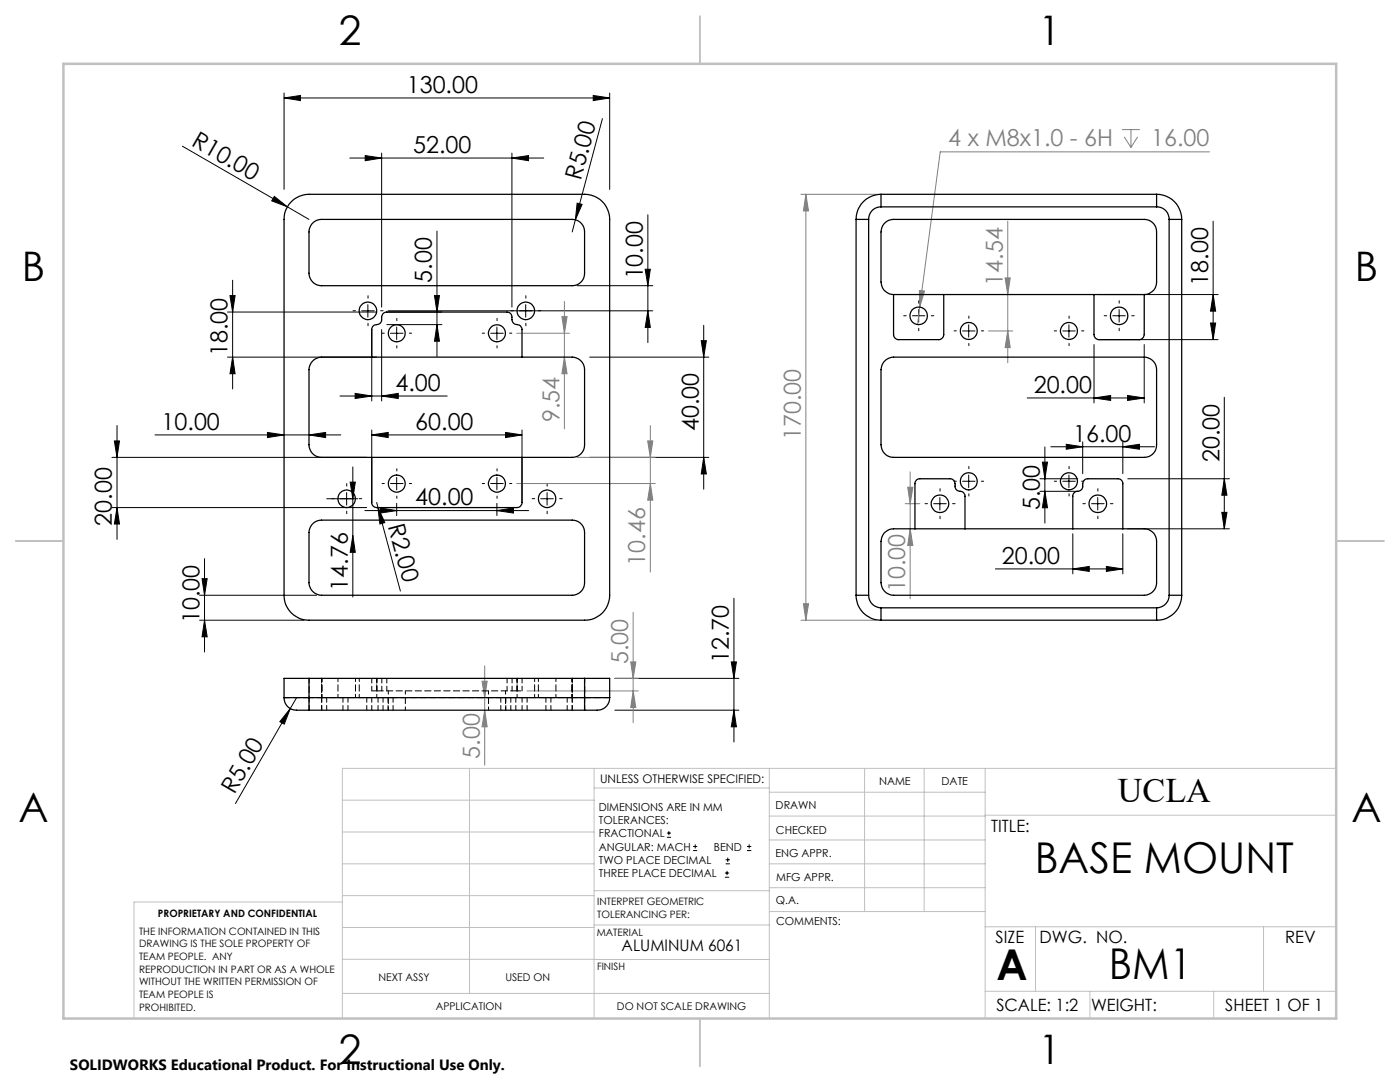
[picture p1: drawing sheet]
<svg xmlns="http://www.w3.org/2000/svg" width="279mm" height="216mm" viewBox="0 0 279 216" stroke-linecap="round" stroke-linejoin="round" font-family="sans-serif">
<g fill="none" stroke="#808080" stroke-width=".2">
<path d="M159.8 38.8h15M160.8 38.8l.6 3.3h-1.1zM160.8 38.8v85M223.9 25.9h3.6M224.4 27.3l1.3 2.1M225.7 25.9v3.5M227 27.3l-1.3 2.1M241.4 30.3h-53.8l-4 31M183.5 58l1 .1-.9 3.2zM200.6 55.5h1l-.5 3.3zM201.1 44.1v28.3M103.1 66.5h10.6"/>
<path d="M112.1 63.2h1.1l-.6 3.3zM112.6 71.3l.6 3.3h-1.1zM112.6 60.1v25.5M183.6 61.3l-.5 3.5M197.3 66h4.8M201.1 66l.5 3.4h-1zM103.1 96.5h27.7M115.2 91.3h15.6M129.3 88h1l-.5 3.3zM129.8 84.9v29.3M129.8 96.5l.5 3.3h-1zM181.2 97.2h1l-.6 3.3z"/>
<path d="M181.6 94.2v25.3M180.7 100.5h2.9M181.6 105.5l.6 3.3h-1zM96.2 135.9h1l-.5 3.3zM96.7 132.9v19.8M105.2 137.9h22.2M122.7 135.4h4.7M125.9 132.1h1l-.5 3.3zM126.4 122.2v22M126.4 137.9l.5 3.3h-1zM159.8 123.8h15M160.3 120.5h1.1l-.6 3.3z"/>
<path d="M96.7 141.7l.5 3.3h-1z"/>
</g>
<g fill="none" stroke="#000" stroke-width=".2">
<path d="M56.7 19.5l3.3-.4v1zM56.7 18.6v19.2M56.7 19.5h65M118.4 19.1l3.3 .4-3.3 .6zM121.7 18.6v19.2M36.4 29.2l21 12.1M54.8 39.2l2.6 2.1-3.2-1.2zM69.8 31.5h38.7M72.9 31l3.3 .5-3.3 .6zM76.2 30.6v30.7M102.2 31.5l3.3-.5v1.1zM102.2 30.6v30.7"/>
<path d="M120.2 23.7l-5.4 20.2M45.9 59h1l-.5 3.3zM46.4 55.9v21.7M57.4 41.3l4.3 2.5M86.7 59h1l-.5 3.3zM87.2 46.1v25M114.8 43.9l-.6 2.4M115.2 40.5l1 .3-1.4 3.1zM115.2 57h15.1M128.8 53.7h1l-.5 3.3zM129.3 42.9v25.5M219.3 58.8h23.8"/>
<path d="M242.1 44.1v23.7M242.1 58.8l.5 3.3h-1zM45.4 71.3h29.8M45.4 62.3h29.8M46.4 71.3l.5 3.3h-1zM67.8 79h21.5M70.9 78.5l3.3 .5-3.3 .5zM72.2 62h2.5M73.4 60.8v2.5M74.2 65.8v14.2M76.2 79l3.3-.5v1zM76.2 65.8v14.2"/>
<path d="M77.2 62.3h11M77.2 64.8h11M77.4 62h52.9M77.9 66.5h2.5M79.2 65.3v2.5M87.2 64.8l.5 3.3h-1zM97.9 66.5h2.5M99.2 65.3v2.5M104.9 60.8v2.5M117.7 71.3h23.8M129.3 62l.5 3.3h-1zM139.9 68h1.1l-.6 3.3z"/>
<path d="M140.4 64.9v32.7M182.1 63h2.5M183.3 61.8v2.5M192.1 66h2.5M193.3 64.8v2.5M205 79.4h23.4M212.1 66h2.5M213.3 64.8v2.5M218.3 79.4l3.4-.5v1zM218.3 68.8v11.6M219.3 67.8h23.8M222.1 63h2.5"/>
<path d="M223.3 61.8v2.5M225 78.9l3.4 .5-3.4 .5zM228.4 68.8v11.6M241.6 64.5h1l-.5 3.3zM244.3 79.3v26.2M22.3 91.3h50.9M22.8 88h1l-.4 3.3zM23.4 84.9v22.7M30.9 86.8h37.1M53.4 86.3l3.3 .5-3.3 .5zM61.7 86.8l3.3-.5v1zM65.2 99.5h6.2"/>
<path d="M69.2 98.3v2.5M69.9 96.2h1l-.5 3.3zM70.4 93.2v25.9M74.2 86.8l3.3-.5v1zM74.2 85.8v14.5M74.2 86.8h30M77.9 96.5h2.5M79.2 95.3v2.5M97.9 96.5h2.5M99.2 95.3v2.5M100.9 86.3l3.3 .5-3.3 .5zM104.2 85.8v14.5"/>
<path d="M107.9 99.5h2.5M109.2 98.3v2.5M117.7 91.3h23.8M140.4 91.3l.6 3.3h-1.1zM187.6 99.3v2.5M192.1 96h2.5M193.3 94.8v2.5M207.5 95.5h7.6M207.5 98h7.6M208 92.2h1.1l-.6 3.3zM208.5 89.2v15.2M208.5 98l.6 3.3h-1.1z"/>
<path d="M209.7 89.1h20.7M212.1 96h2.5M212.8 88.7l3.3 .4-3.3 .5zM213.3 94.8v2.5M216.1 88.2v6.3M219.1 99.3v2.5M224.1 89.1l3.3-.4v.9zM224.1 88.2v6.3M225.1 95.5h20.3M244.3 95.5l.6 3.3h-1.1zM22.3 101.3h50.9M23.4 101.3l.4 3.3h-1z"/>
<path d="M39.8 118.8h23.4M40.3 115.5h1l-.5 3.3zM40.8 111.5v18.6M70.4 106.9l.5 3.3h-1zM72.8 101.9h32.7M75.2 100.3l.2 .9M75.4 101.2l1.4 3.1-1 .3zM75.4 101.2l4.5 16.7M75.9 101.4l3.3 .5-3.3 .5zM79.2 100.4v2.5M99.2 101.9l3.3-.5v1zM99.2 100.4v2.5"/>
<path d="M146.5 119.4v28.7M186.3 100.5h2.5M198.6 113.5h25.5M214.1 113.5l3.3-.5v1zM214.1 106.5v8M217.8 100.5h2.5M220.8 113l3.3 .5-3.3 .5zM224.1 106.5v8M225.1 105.5h20.3M243.8 102.2h1.1l-.6 3.3zM39.8 123.8h20.9M40.8 123.8l.5 3.3h-1z"/>
<path d="M59.2 139.2l-1.3 2.2M122.7 135.4h24.8M145.9 132.1h1.1l-.5 3.3zM57.9 141.4l-1.2 3.1-.9-.5zM57.9 141.4l-10.9 18.9M122.7 141.7h24.8M146.5 141.7l.5 3.3h-1.1zM133.1 167.1h.8M133.1 166.2h.8M133.5 165.8v.9M138.3 169.7h.8M138.3 168.9h.8"/>
<path d="M138.7 168.5v.8M144.7 175h.8M144.7 174.2h.8M144.8 172.4h.9M144.8 171.6h.9M145.1 173.8v.8M145.2 171.1v.9M149.1 169.7h.8M149.1 168.9h.8M149.5 168.5v.8"/>
</g>
<g fill="none" stroke="#000" stroke-width=".2" stroke-dasharray="15.2 1.3 1.3 1.3">
<path d="M73.4 59.5v-.5M104.9 59.5v-.5M70.9 62h-.5M73.4 64.5v.5M75.9 62h.5M76.7 66.5h-.5M79.2 64v-.5M79.2 69v.4M81.7 66.5h.4M96.7 66.5h-.5M99.2 64v-.5M99.2 69v.4"/>
<path d="M101.7 66.5h.4M102.4 62h-.5M104.9 64.5v.5M107.4 62h.5M180.9 63h-.5M183.4 60.5v-.5M183.4 65.5v.5M185.9 63h.5M190.9 66h-.5M193.4 63.5v-.4M193.4 68.5v.5M195.9 66h.4"/>
<path d="M210.9 66h-.5M213.4 63.5v-.4M213.4 68.5v.5M215.9 66h.4M220.9 63h-.5M223.4 60.5v-.5M223.4 65.5v.5M225.9 63h.5M66.7 99.5h-.5M69.2 97v-.5M71.7 99.5h.5M76.7 96.5h-.5"/>
<path d="M79.2 94v-.5M79.2 99v.4M81.7 96.5h.4M96.7 96.5h-.5M99.2 94v-.5M99.2 99v.4M101.7 96.5h.4M106.7 99.5h-.5M109.2 97v-.5M111.7 99.5h.5M187.6 98v-.5M190.9 96h-.5"/>
<path d="M193.4 93.5v-.4M193.4 98.5v.5M195.9 96h.4M210.9 96h-.5M213.4 93.5v-.4M213.4 98.5v.5M215.9 96h.4M219.1 98v-.5M69.2 102v.5M109.2 102v.5M185.1 100.5h-.5M187.6 103v.5"/>
<path d="M190.1 100.5h.5M216.6 100.5h-.5M219.1 103v.5M221.6 100.5h.5"/>
</g>
<g fill="none" stroke="#c0c0c0" stroke-width=".2">
<path d="M68.3 159.7h50.3M93.7 153.3v44.9M118.6 153.3v49.9M118.6 157.2h34.9M153.5 153.3v49.9M153.5 158.1h43.1M172.5 153.3v28.6M184.4 153.3v28.6M196.6 153.3v49.9M266.7 153.3h-198.4v49.9M68.3 178.7h50.3M68.3 172.4h50.3"/>
<path d="M68.3 166h50.3M68.3 180h-41.6v23.2M118.6 177.7h35M153.5 167.6h43.1M153.5 162.8h43.1M153.5 172.4h43.1M153.5 177.1h43.1M196.6 162.7h70.1M68.3 198.2h85.2M68.3 191.4l85.2 .1M68.3 185.1h50.3M118.6 184.6h35"/>
<path d="M153.6 181.9h43M196.6 197.8h70.1M196.6 184.9h70.1M206.7 184.9v12.9M217.5 197.8v5.4M242.2 197.8v5.4M252.2 184.9v12.9"/>
</g>
<path d="M139.7 3.2v9.5M3.1 107.9h9.6M266.7 107.9h9.5M139.7 203.2v9.6" fill="none" stroke="#c0c0c0" stroke-width=".25"/>
<path d="M12.7 12.7h254v190.5h-254z" fill="none" stroke="#c0c0c0" stroke-width=".5"/>
<g fill="#000">
<path d="M54.8 39.2l2.6 2.1-3.2-1.2zM115.2 40.5l1 .3-1.4 3.1zM75.4 101.2l1.4 3.1-1 .3zM57.9 141.4l-1.2 3.1-.9-.5z"/>
<path d="M56.7 19.5l3.3-.4v1zM118.4 19.1l3.3 .4-3.3 .6zM214.1 113.5l3.3-.5v1zM220.8 113l3.3 .5-3.3 .5zM212.8 88.7l3.3 .4-3.3 .5zM224.1 89.1l3.3-.4v.9zM218.3 79.4l3.4-.5v1zM225 78.9l3.4 .5-3.4 .5z"/>
<path d="M129.3 62l.5 3.3h-1zM128.8 53.7h1l-.5 3.3zM243.8 102.2h1.1l-.6 3.3zM244.3 95.5l.6 3.3h-1.1z"/>
<path d="M61.7 86.8l3.3-.5v1zM53.4 86.3l3.3 .5-3.3 .5z"/>
<path d="M69.9 96.2h1l-.5 3.3zM70.4 106.9l.5 3.3h-1zM139.9 68h1.1l-.6 3.3zM140.4 91.3l.6 3.3h-1.1zM40.3 115.5h1l-.5 3.3zM40.8 123.8l.5 3.3h-1zM22.8 88h1l-.4 3.3zM23.4 101.3l.4 3.3h-1zM45.9 59h1l-.5 3.3zM46.4 71.3l.5 3.3h-1zM86.7 59h1l-.5 3.3zM87.2 64.8l.5 3.3h-1zM145.9 132.1h1.1l-.5 3.3zM146.5 141.7l.5 3.3h-1.1zM242.1 58.8l.5 3.3h-1zM241.6 64.5h1l-.5 3.3zM208 92.2h1.1l-.6 3.3zM208.5 98l.6 3.3h-1.1z"/>
<path d="M99.2 101.9l3.3-.5v1zM75.9 101.4l3.3 .5-3.3 .5zM100.9 86.3l3.3 .5-3.3 .5zM74.2 86.8l3.3-.5v1zM102.2 31.5l3.3-.5v1.1zM72.9 31l3.3 .5-3.3 .6zM76.2 79l3.3-.5v1zM70.9 78.5l3.3 .5-3.3 .5z"/>
</g>
<g fill="#808080">
<path d="M183.5 58l1 .1-.9 3.2z"/>
<path d="M129.8 96.5l.5 3.3h-1zM129.3 88h1l-.5 3.3zM126.4 137.9l.5 3.3h-1zM125.9 132.1h1l-.5 3.3zM96.7 141.7l.5 3.3h-1zM96.2 135.9h1l-.5 3.3zM201.1 66l.5 3.4h-1zM200.6 55.5h1l-.5 3.3z"/>
<path d="M112.1 63.2h1.1l-.6 3.3zM112.6 71.3l.6 3.3h-1.1zM160.8 38.8l.6 3.3h-1.1zM160.3 120.5h1.1l-.6 3.3zM181.2 97.2h1l-.6 3.3zM181.6 105.5l.6 3.3h-1z"/>
</g>
<g fill="none" stroke="#000" stroke-width=".25">
<path d="M175.8 38.8a5 5 0 0 0-4.9 5M175.8 38.8v2.5M175.8 38.8h55M230.8 38.8v2.5M230.8 38.8a5 5 0 0 1 5 5M58.1 40.3a5 5 0 0 1 3.6-1.5h55a5 5 0 0 1 5 5v75a4.9 4.9 0 0 1-5 5h-55a4.9 4.9 0 0 1-5-5v-75a4.8 4.8 0 0 1 1.4-3.5zM62.6 44.3a2.43 2.43 0 0 1 1.6-.5h50a2.45 2.45 0 0 1 2.5 2.5v8.2a2.45 2.45 0 0 1-2.5 2.5h-50a2.5 2.5 0 0 1-2.5-2.5v-8.7l.3-.8zM170.9 43.8h2.5M170.9 43.8v75M173.4 43.8v75M175.8 41.3a2.45 2.45 0 0 0-2.4 2.5M175.8 41.3h55"/>
<path d="M178.3 58.8v8a1.02 1.02 0 0 0 1.1 1h7.9a1.02 1.02 0 0 0 1-1v-8M178.3 58.8a2.57 2.57 0 0 1-2.5-2.5v-10a2.51 2.51 0 0 1 2.5-2.5h50.1a2.45 2.45 0 0 1 2.4 2.5v10a2.45 2.45 0 0 1-2.4 2.5M178.3 58.8h50.1M218.3 58.8v8a.96 .96 0 0 0 1 1h8a1.02 1.02 0 0 0 1.1-1v-8M230.8 41.3a2.45 2.45 0 0 1 2.5 2.5M233.3 43.8h2.5M233.3 43.8v75M235.8 43.8v75M62.3 72.2l.6-.6 1.3-.3h50a2.51 2.51 0 0 1 2.5 2.5v15a2.45 2.45 0 0 1-2.5 2.5h-50a2.5 2.5 0 0 1-2.5-2.5v-15l.1-.9zM74.2 71.3v-5.5a1.17 1.17 0 0 1 1.4-1.1 1.37 1.37 0 0 0 .6-1.6l.3-.6 .7-.2h24a1.1 1.1 0 0 1 1 1.5 1.23 1.23 0 0 0 1.4 1l.3 .3 .3 .5v5.7M176.4 72.2l.7-.6 1.2-.3h50.1a2.51 2.51 0 0 1 2.4 2.5v15a2.45 2.45 0 0 1-2.4 2.5h-50.1a2.5 2.5 0 0 1-2.5-2.5v-15l.2-.9zM74.2 91.3v9a1.02 1.02 0 0 0 1 1h28a1.02 1.02 0 0 0 1-1v-9"/>
<path d="M62.6 104.4a2.43 2.43 0 0 1 1.6-.6h50a2.44 2.44 0 0 1 2.5 2.5v10a2.5 2.5 0 0 1-2.5 2.5h-50a2.57 2.57 0 0 1-2.5-2.5v-10l.3-1.3zM170.9 118.8a4.9 4.9 0 0 0 4.9 5M170.9 118.8h2.5M173.4 118.8a2.5 2.5 0 0 0 2.4 2.5M176.4 106.4l.3-.3a2.24 2.24 0 0 1 1.6-.6h50.1a2.51 2.51 0 0 1 2.4 2.5v8.3a2.5 2.5 0 0 1-2.4 2.5h-50.1a2.57 2.57 0 0 1-2.5-2.5v-8.3l.2-.8zM182.6 105.5v-9a.96 .96 0 0 1 1-1h6a1.2 1.2 0 0 1 1 1.7 1.23 1.23 0 0 0 1.4 .9l.3 .2 .3 .5v6.7M214.1 105.5v-6.5a1.04 1.04 0 0 1 1.2-1 1.11 1.11 0 0 0 .8-1.5 1.02 1.02 0 0 1 1-1h6a.96 .96 0 0 1 1 1v9M233.3 118.8a2.5 2.5 0 0 1-2.5 2.5M233.3 118.8h2.5M235.8 118.8a4.9 4.9 0 0 1-5 5M56.7 139.2a2.71 2.71 0 0 0 3.4 2.5h1.6M56.7 139.2h5"/>
<path d="M61.7 139.2v2.5M61.7 135.4h-5v3.8M61.7 135.4v3.8M61.7 139.2h55M61.7 135.4h55M116.7 139.2v2.5M116.7 139.2h5M116.7 135.4h5v3.8M116.7 135.4v3.8M121.7 139.2a2.71 2.71 0 0 1-3.4 2.5h-1.6M175.8 121.3v2.5M175.8 123.8h55"/>
<path d="M175.8 121.3h55M230.8 121.3v2.5M61.7 141.7h55"/>
<circle cx="73.4" cy="62" r="1.76"/>
<circle cx="79.2" cy="66.5" r="1.69"/>
<circle cx="99.2" cy="66.5" r="1.69"/>
<circle cx="104.9" cy="62" r="1.76"/>
<circle cx="183.3" cy="63" r="1.75"/>
<circle cx="193.3" cy="66" r="1.69"/>
<circle cx="213.3" cy="66" r="1.69"/>
<circle cx="223.3" cy="63" r="1.75"/>
<circle cx="69.2" cy="99.5" r="1.76"/>
<circle cx="79.2" cy="96.5" r="1.7"/>
<circle cx="99.2" cy="96.5" r="1.7"/>
<circle cx="109.2" cy="99.5" r="1.76"/>
<circle cx="193.3" cy="96.1" r="1.7"/>
<circle cx="213.3" cy="96.1" r="1.7"/>
<circle cx="187.6" cy="100.5" r="1.74"/>
<circle cx="219.1" cy="100.5" r="1.75"/>
</g>
<g fill="none" stroke="#000" stroke-width=".2" stroke-dasharray="1.3 .6" stroke-dashoffset=".3">
<path d="M64.2 139.2h-2.5M65.2 139.2v2.5M68.4 139.2v2.5M74.2 139.2v2.5M74.2 135.4v2.5M75.2 137.9v-2.5M75.2 135.4v2.5M75.4 139.2v2.5M76.2 135.4v2.5M77.2 135.4v2.5M77.4 139.2v2.5M99.9 139.2v2.5"/>
<path d="M100.9 139.2v2.5M101.2 137.9v-2.5M101.9 139.2v2.5M102.2 137.9v-2.5M103.2 135.4v2.5M103.2 137.9v-2.5M104.2 139.2v2.5M104.2 137.9v-2.5M105.2 139.2v2.5M108.9 139.2v2.5M116.7 139.2h-2.5M61.7 141.7v-6.3"/>
<path d="M64.2 141.7v-6.3M64.2 141.7v-2.5M69.4 141.7v-2.5M73.2 141.7v-2.5M76.4 141.7v-2.5M78.4 141.7v-2.5M102.9 141.7v-2.5M109.9 141.7v-2.5M113.2 141.7v-2.5M114.2 141.7v-6.3M114.2 141.7v-2.5M116.7 141.7v-6.3"/>
</g>
<g fill="none" stroke="#000" stroke-width=".2" stroke-dasharray="1.3 .6" stroke-dashoffset=".6">
<path d="M64.2 139.2v-3.8M67.4 135.4v3.8M70.9 139.2v-3.8M71.7 135.4v3.8M75.2 139.2v-3.8M75.4 139.2h-1.2M77.5 137.9v3.8M97.5 137.9v3.8M103.2 135.4v3.8M104.2 139.2h-1.3M106.7 139.2v-3.8M107.4 135.4v3.8"/>
<path d="M110.9 139.2v-3.8M114.2 139.2v-3.8M80.9 141.7v-3.8M100.9 141.7v-3.8"/>
</g>
<path d="M74.2 139.2h-10M99.9 139.2h-21.5M114.2 139.2h-10" fill="none" stroke="#000" stroke-width=".2" stroke-dasharray="1.3 .6" stroke-dashoffset=".4"/>
<path d="M74.2 137.9h1M76.4 139.2h-1M77.4 139.2h-1M78.4 139.2h-1M100.9 139.2h-1M101.9 139.2h-1M102.9 139.2h-1M103.2 137.9h1" fill="none" stroke="#000" stroke-width=".2" stroke-dasharray="1.3 .6" stroke-dashoffset=".5"/>
<path d="M61.7 139.2h-5M75.2 137.9h28M121.7 139.2h-5" fill="none" stroke="#000" stroke-width=".2" stroke-dasharray="1.3 .6"/>
<g font-size="8.5">
<text x="206.5" y="174.2">BASE MOUNT</text>
<text x="198.9" y="195.5">A</text>
<text x="221.3" y="195.4">BM1</text>
</g>
<g font-size="8.1">
<text x="67.6" y="8.9">2</text>
<text x="207.3" y="8.9">1</text>
<text x="4.4" y="56.2">B</text>
<text x="270.4" y="56.2">B</text>
<text x="3.7" y="164.1">A</text>
<text x="269.7" y="164.1">A</text>
<text x="67.6" y="212.4">2</text>
<text x="207.3" y="212.4">1</text>
</g>
<text font-size="6.9" x="223.1" y="160.1">UCLA</text>
<g font-size="4.7">
<text x="81.2" y="18.5">130.00</text>
<text x="38" y="29" transform="rotate(30 38 29)">R10.00</text>
<text x="82.5" y="30.5">52.00</text>
<text x="115.9" y="36.1" transform="rotate(-75 115.9 36.1)">R5.00</text>
<text x="86.2" y="56.4" transform="rotate(-90 86.2 56.4)">5.00</text>
<text x="128.3" y="55.8" transform="rotate(-90 128.3 55.8)">10.00</text>
<text x="241.1" y="57" transform="rotate(-90 241.1 57)">18.00</text>
<text x="45.4" y="71.1" transform="rotate(-90 45.4 71.1)">18.00</text>
<text x="78.9" y="78">4.00</text>
<text x="206.3" y="78.4">20.00</text>
<text x="32.3" y="85.8">10.00</text>
<text x="82.9" y="85.8">60.00</text>
<text x="139.5" y="86" transform="rotate(-90 139.5 86)">40.00</text>
<text x="214.2" y="88.1">16.00</text>
<text x="243.3" y="92.2" transform="rotate(-90 243.3 92.2)">20.00</text>
<text x="82.9" y="100.8">40.00</text>
<text x="207.5" y="101.8" transform="rotate(-90 207.5 101.8)">5.00</text>
<text x="22.3" y="104.9" transform="rotate(-90 22.3 104.9)">20.00</text>
<text x="77.4" y="104.9" transform="rotate(75 77.4 104.9)">R2.00</text>
<text x="200" y="112.5">20.00</text>
<text x="69.4" y="117.8" transform="rotate(-90 69.4 117.8)">14.76</text>
<text x="39.8" y="124.4" transform="rotate(-90 39.8 124.4)">10.00</text>
<text x="145.5" y="132.3" transform="rotate(-90 145.5 132.3)">12.70</text>
<text x="46.8" y="158.7" transform="rotate(-60 46.8 158.7)">R5.00</text>
</g>
<g font-size="4.7" fill="#808080">
<text x="189.3" y="29.2">4 x M8x1.0 - 6H</text>
<text x="229.7" y="29.2">16.00</text>
<text x="200.1" y="57" transform="rotate(-90 200.1 57)">14.54</text>
<text x="111.7" y="84.3" transform="rotate(-90 111.7 84.3)">9.54</text>
<text x="159.8" y="87.8" transform="rotate(-90 159.8 87.8)">170.00</text>
<text x="128.8" y="112.9" transform="rotate(-90 128.8 112.9)">10.46</text>
<text x="180.7" y="118.2" transform="rotate(-90 180.7 118.2)">10.00</text>
<text x="125.4" y="132.5" transform="rotate(-90 125.4 132.5)">5.00</text>
<text x="95.7" y="151.4" transform="rotate(-90 95.7 151.4)">5.00</text>
</g>
<g font-size="3.4">
<text x="197.8" y="166">TITLE:</text>
<text x="198.7" y="188.1">SIZE</text>
<text x="207.5" y="188.1">DWG. NO.</text>
<text x="256.5" y="188.2">REV</text>
<text x="198.8" y="201.7">SCALE: 1:2</text>
<text x="217.7" y="201.8">WEIGHT:</text>
<text x="244.5" y="201.7">SHEET 1 OF 1</text>
</g>
<text font-size="3.2" x="124.1" y="189.8">ALUMINUM 6061</text>
<text font-size="3" x="14" y="213.5">SOLIDWORKS Educational Product. For Instructional Use Only.</text>
<text font-size="2.4" x="119.8" y="156.2">UNLESS OTHERWISE SPECIFIED:</text>
<g font-size="2.2">
<text x="119.5" y="161.8">DIMENSIONS ARE IN MM</text>
<text x="154.8" y="161.4">DRAWN</text>
<text x="175.4" y="156.6">NAME</text>
<text x="187.9" y="156.7">DATE</text>
<text x="119.5" y="164.4">TOLERANCES:</text>
<text x="119.5" y="167.1">FRACTIONAL</text>
<text x="154.9" y="166.3">CHECKED</text>
<text x="119.5" y="169.7">ANGULAR: MACH</text>
<text x="119.5" y="172.4">TWO PLACE DECIMAL</text>
<text x="142.5" y="169.7">BEND</text>
<text x="154.8" y="171">ENG APPR.</text>
<text x="119.5" y="175">THREE PLACE DECIMAL</text>
<text x="154.9" y="175.7">MFG APPR.</text>
<text x="154.9" y="180.4">Q.A.</text>
<text x="154.9" y="184.6">COMMENTS:</text>
</g>
<g font-size="2.1">
<text x="75.5" y="195.7">NEXT ASSY</text>
<text x="100.9" y="195.7">USED ON</text>
<text x="86.9" y="201.5">APPLICATION</text>
<text x="123.1" y="201.6">DO NOT SCALE DRAWING</text>
</g>
<g font-size="2">
<text x="31.5" y="182.9">PROPRIETARY AND CONFIDENTIAL</text>
<text x="119.2" y="180.6">INTERPRET GEOMETRIC</text>
<text x="119.2" y="183.1">TOLERANCING PER:</text>
<text x="27.8" y="186.5">THE INFORMATION CONTAINED IN THIS</text>
<text x="27.8" y="189">DRAWING IS THE SOLE PROPERTY OF</text>
<text x="27.8" y="191.6">TEAM PEOPLE. ANY</text>
<text x="119.1" y="186.7">MATERIAL</text>
<text x="27.8" y="194.1">REPRODUCTION IN PART OR AS A WHOLE</text>
<text x="27.8" y="196.6">WITHOUT THE WRITTEN PERMISSION OF</text>
<text x="119.1" y="193.5">FINISH</text>
<text x="27.8" y="199.1">TEAM PEOPLE IS</text>
<text x="27.8" y="201.7">PROHIBITED.</text>
</g>
</svg>
